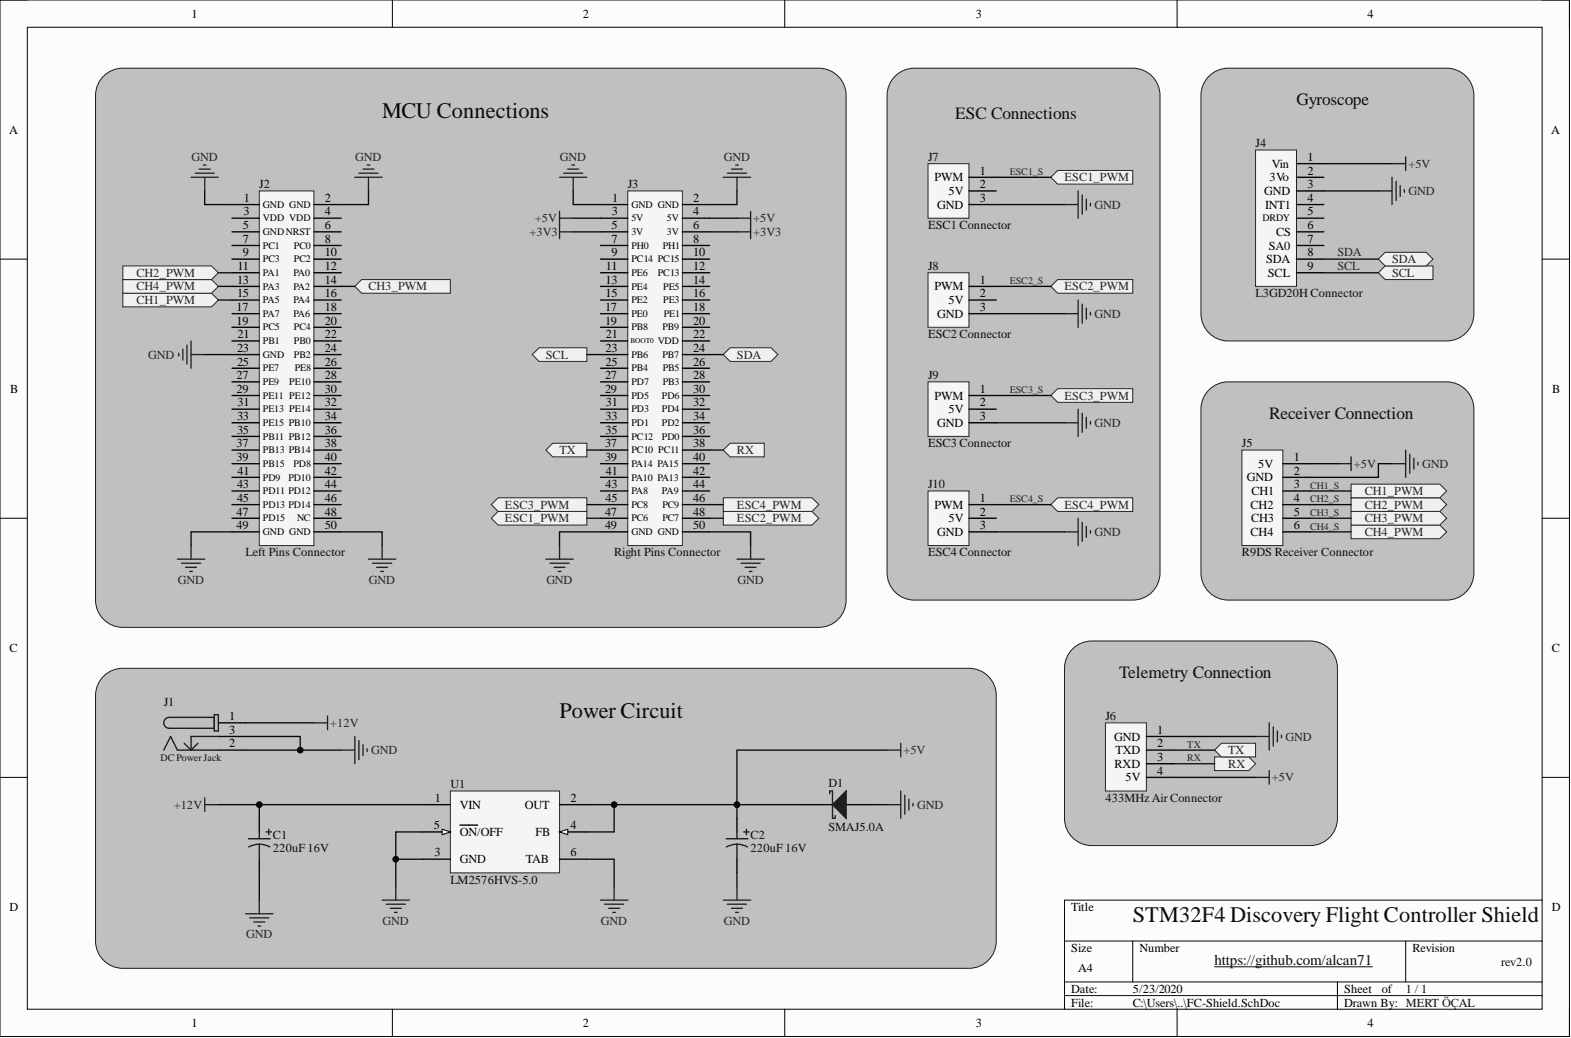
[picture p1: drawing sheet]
<svg xmlns="http://www.w3.org/2000/svg" width="292mm" height="193mm" viewBox="0 0 292 193" stroke-linecap="round" stroke-linejoin="round" font-family="sans-serif">
<path d="M0 0h291.8v192.7h-291.8z" fill-rule="evenodd" fill="#fcfcfc"/>
<path d="M0 0h291.8v192.7h-291.8z" fill="none" stroke="#000" stroke-width=".19"/>
<path d="M5.1 5.1h281.6v182.5h-281.6z" fill-rule="evenodd" fill="#fcfcfc"/>
<g fill="none" stroke="#000" stroke-width=".19">
<path d="M0 0h5.1M73 0v5.1M145.9 0v5.1M218.9 0v5.1M286.7 0h5.1v5.1M5.1 5.1h281.6v182.5h-281.6zM0 48.2h5.1M286.7 48.2h5.1M0 96.3h5.1M286.7 96.3h5.1M0 144.5h5.1M286.7 144.5h5.1"/>
<path d="M197.9 174.9h88.8M210.6 174.9v7.7M261.4 174.9v7.7M286.7 167.3h-88.8v20.3M73 187.6v5.1M145.9 187.6v5.1M197.9 182.6h88.8M197.9 185.1h88.8M218.9 187.6v5.1M248.7 182.6v5M291.8 187.6v5.1"/>
</g>
<path d="M19 14.5a5.1 5.1 0 0 1 3.8-1.8h129.4a5.1 5.1 0 0 1 5.1 5v93.9a5.1 5.1 0 0 1-5.1 5h-129.4a5.1 5.1 0 0 1-5-5v-93.9a5 5 0 0 1 1.2-3.2z" fill="#c0c0c0"/>
<path d="M19 14.5a5.1 5.1 0 0 1 3.8-1.8h129.4a5.1 5.1 0 0 1 5.1 5v93.9a5.1 5.1 0 0 1-5.1 5h-129.4a5.1 5.1 0 0 1-5-5v-93.9a5 5 0 0 1 1.2-3.2z" fill="none" stroke="#1c1c1c" stroke-width=".19"/>
<path d="M166.1 14.5a5.1 5.1 0 0 1 3.9-1.8h40.6a5.1 5.1 0 0 1 5.1 5v88.8a5.1 5.1 0 0 1-5.1 5.1h-40.6a5.1 5.1 0 0 1-5.1-5.1v-88.8a5 5 0 0 1 1.2-3.2z" fill="#c0c0c0"/>
<path d="M166.1 14.5a5.1 5.1 0 0 1 3.9-1.8h40.6a5.1 5.1 0 0 1 5.1 5v88.8a5.1 5.1 0 0 1-5.1 5.1h-40.6a5.1 5.1 0 0 1-5.1-5.1v-88.8a5 5 0 0 1 1.2-3.2z" fill="none" stroke="#1c1c1c" stroke-width=".19"/>
<path d="M48.2 35.5h10.2v65.9h-10.2z" fill-rule="evenodd" fill="#f5f5f5"/>
<path d="M48.2 35.5h10.2v65.9h-10.2z" fill="none" stroke="#262626" stroke-width=".19"/>
<g fill="none" stroke="#000" stroke-width=".25">
<path d="M43.1 38h5.1M58.4 38h5M43.1 40.6h5.1M43.1 43.1h5.1M43.1 45.6h5.1M43.1 48.2h5.1M43.1 50.7h5.1M43.1 53.2h5.1M43.1 55.8h5.1M43.1 58.3h5.1M58.4 40.6h5M58.4 43.1h5"/>
<path d="M58.4 45.6h5M58.4 48.2h5M58.4 50.7h5M58.4 53.2h5M58.4 55.8h5M58.4 58.3h5M43.1 60.8h5.1M43.1 63.4h5.1M43.1 65.9h5.1M43.1 68.5h5.1M43.1 71h5.1M43.1 73.5h5.1"/>
<path d="M43.1 76.1h5.1M43.1 78.6h5.1M58.4 60.8h5M58.4 63.4h5M58.4 65.9h5M58.4 68.5h5M58.4 71h5M58.4 73.5h5M58.4 76.1h5M58.4 78.6h5M43.1 81.1h5.1M43.1 83.7h5.1"/>
<path d="M43.1 86.2h5.1M43.1 88.7h5.1M43.1 91.3h5.1M43.1 93.8h5.1M43.1 96.3h5.1M43.1 98.9h5.1M58.4 81.1h5M58.4 83.7h5M58.4 86.2h5M58.4 88.7h5M58.4 91.3h5M58.4 93.8h5"/>
<path d="M58.4 96.3h5M58.4 98.9h5"/>
</g>
<path d="M172.5 30.4h7.7v10.2h-7.7z" fill-rule="evenodd" fill="#f5f5f5"/>
<path d="M172.5 30.4h7.7v10.2h-7.7z" fill="none" stroke="#262626" stroke-width=".19"/>
<path d="M180.2 33h5M180.2 35.5h5M180.2 38h5" fill="none" stroke="#000" stroke-width=".25"/>
<path d="M116.7 35.5h10.2v65.9h-10.2z" fill-rule="evenodd" fill="#f5f5f5"/>
<path d="M116.7 35.5h10.2v65.9h-10.2z" fill="none" stroke="#262626" stroke-width=".19"/>
<g fill="none" stroke="#000" stroke-width=".25">
<path d="M111.6 38h5.1M126.9 38h5M111.6 40.6h5.1M111.6 43.1h5.1M111.6 45.6h5.1M111.6 48.2h5.1M111.6 50.7h5.1M111.6 53.2h5.1M111.6 55.8h5.1M111.6 58.3h5.1M126.9 40.6h5M126.9 43.1h5"/>
<path d="M126.9 45.6h5M126.9 48.2h5M126.9 50.7h5M126.9 53.2h5M126.9 55.8h5M126.9 58.3h5M111.6 60.8h5.1M111.6 63.4h5.1M111.6 65.9h5.1M111.6 68.5h5.1M111.6 71h5.1M111.6 73.5h5.1"/>
<path d="M111.6 76.1h5.1M111.6 78.6h5.1M126.9 60.8h5M126.9 63.4h5M126.9 65.9h5M126.9 68.5h5M126.9 71h5M126.9 73.5h5M126.9 76.1h5M126.9 78.6h5M111.6 81.1h5.1M111.6 83.7h5.1"/>
<path d="M111.6 86.2h5.1M111.6 88.7h5.1M111.6 91.3h5.1M111.6 93.8h5.1M111.6 96.3h5.1M111.6 98.9h5.1M126.9 81.1h5M126.9 83.7h5M126.9 86.2h5M126.9 88.7h5M126.9 91.3h5M126.9 93.8h5"/>
<path d="M126.9 96.3h5M126.9 98.9h5"/>
</g>
<path d="M19 126a5.1 5.1 0 0 1 3.8-1.8h157.4a5.1 5.1 0 0 1 5 5.1v45.6a5.1 5.1 0 0 1-5 5.1h-157.4a5.1 5.1 0 0 1-5-5.1v-45.6a5 5 0 0 1 1.2-3.3z" fill="#c0c0c0"/>
<path d="M19 126a5.1 5.1 0 0 1 3.8-1.8h157.4a5.1 5.1 0 0 1 5 5.1v45.6a5.1 5.1 0 0 1-5 5.1h-157.4a5.1 5.1 0 0 1-5-5.1v-45.6a5 5 0 0 1 1.2-3.3z" fill="none" stroke="#1c1c1c" stroke-width=".19"/>
<path d="M224.5 14.5a5.1 5.1 0 0 1 3.9-1.8h40.6a5.1 5.1 0 0 1 5 5v40.6a5.1 5.1 0 0 1-5 5.1h-40.6a5.1 5.1 0 0 1-5.1-5.1v-40.6a5 5 0 0 1 1.2-3.2z" fill="#c0c0c0"/>
<path d="M224.5 14.5a5.1 5.1 0 0 1 3.9-1.8h40.6a5.1 5.1 0 0 1 5 5v40.6a5.1 5.1 0 0 1-5 5.1h-40.6a5.1 5.1 0 0 1-5.1-5.1v-40.6a5 5 0 0 1 1.2-3.2z" fill="none" stroke="#1c1c1c" stroke-width=".19"/>
<path d="M233.4 27.9h7.7v25.3h-7.7z" fill-rule="evenodd" fill="#f5f5f5"/>
<path d="M233.4 27.9h7.7v25.3h-7.7z" fill="none" stroke="#262626" stroke-width=".19"/>
<path d="M241.1 30.4h5M241.1 33h5M241.1 35.5h5M241.1 38h5M241.1 40.6h5M241.1 43.1h5M241.1 45.6h5M241.1 48.2h5M241.1 50.7h5" fill="none" stroke="#000" stroke-width=".25"/>
<path d="M256.3 50.7l1.3-1.3h8.8v2.6h-8.8z" fill-rule="evenodd" fill="#f0f0f0"/>
<path d="M256.3 50.7l1.3-1.3h8.8v2.6h-8.8z" fill="none" stroke="#262626" stroke-width=".19"/>
<path d="M195.4 33l1.3-1.3h13.9v2.5h-13.9z" fill-rule="evenodd" fill="#f0f0f0"/>
<path d="M195.4 33l1.3-1.3h13.9v2.5h-13.9z" fill="none" stroke="#262626" stroke-width=".19"/>
<path d="M195.4 53.2l1.3-1.2h13.9v2.5h-13.9z" fill-rule="evenodd" fill="#f0f0f0"/>
<path d="M195.4 53.2l1.3-1.2h13.9v2.5h-13.9z" fill="none" stroke="#262626" stroke-width=".19"/>
<path d="M195.4 73.5l1.3-1.2h13.9v2.5h-13.9z" fill-rule="evenodd" fill="#f0f0f0"/>
<path d="M195.4 73.5l1.3-1.2h13.9v2.5h-13.9z" fill="none" stroke="#262626" stroke-width=".19"/>
<path d="M195.4 93.8l1.3-1.3h13.9v2.6h-13.9z" fill-rule="evenodd" fill="#f0f0f0"/>
<path d="M195.4 93.8l1.3-1.3h13.9v2.6h-13.9z" fill="none" stroke="#262626" stroke-width=".19"/>
<path d="M91.3 96.3l1.3-1.2h16.5v2.5h-16.5z" fill-rule="evenodd" fill="#f0f0f0"/>
<path d="M91.3 96.3l1.3-1.2h16.5v2.5h-16.5z" fill="none" stroke="#262626" stroke-width=".19"/>
<path d="M134.5 95.1h16.5l1.2 1.2-1.2 1.3h-16.5z" fill-rule="evenodd" fill="#f0f0f0"/>
<path d="M134.5 95.1h16.5l1.2 1.2-1.2 1.3h-16.5z" fill="none" stroke="#262626" stroke-width=".19"/>
<path d="M224.5 72.8a5.1 5.1 0 0 1 3.9-1.8h40.6a5.1 5.1 0 0 1 5 5.1v30.4a5.1 5.1 0 0 1-5 5.1h-40.6a5.1 5.1 0 0 1-5.1-5.1v-30.4a5 5 0 0 1 1.2-3.3z" fill="#c0c0c0"/>
<path d="M224.5 72.8a5.1 5.1 0 0 1 3.9-1.8h40.6a5.1 5.1 0 0 1 5 5.1v30.4a5.1 5.1 0 0 1-5 5.1h-40.6a5.1 5.1 0 0 1-5.1-5.1v-30.4a5 5 0 0 1 1.2-3.3z" fill="none" stroke="#1c1c1c" stroke-width=".19"/>
<path d="M230.9 83.7h7.6v17.7h-7.6z" fill-rule="evenodd" fill="#f5f5f5"/>
<path d="M230.9 83.7h7.6v17.7h-7.6z" fill="none" stroke="#262626" stroke-width=".19"/>
<path d="M238.5 86.2h5.1M238.5 88.7h5.1M238.5 91.3h5.1M238.5 93.8h5.1M238.5 96.3h5.1M238.5 98.9h5.1" fill="none" stroke="#000" stroke-width=".25"/>
<path d="M251.2 97.6h16.5l1.3 1.3-1.3 1.2h-16.5z" fill-rule="evenodd" fill="#f0f0f0"/>
<path d="M251.2 97.6h16.5l1.3 1.3-1.3 1.2h-16.5z" fill="none" stroke="#262626" stroke-width=".19"/>
<path d="M22.8 54.5h16.5l1.3 1.3-1.3 1.2h-16.5z" fill-rule="evenodd" fill="#f0f0f0"/>
<path d="M22.8 54.5h16.5l1.3 1.3-1.3 1.2h-16.5z" fill="none" stroke="#262626" stroke-width=".19"/>
<path d="M66 53.2l1.2-1.2h16.5v2.5h-16.5z" fill-rule="evenodd" fill="#f0f0f0"/>
<path d="M66 53.2l1.2-1.2h16.5v2.5h-16.5z" fill="none" stroke="#262626" stroke-width=".19"/>
<path d="M99 65.9l1.2-1.2h8.9v2.5h-8.9z" fill-rule="evenodd" fill="#f0f0f0"/>
<path d="M99 65.9l1.2-1.2h8.9v2.5h-8.9z" fill="none" stroke="#262626" stroke-width=".19"/>
<path d="M134.5 65.9l1.3-1.2h7.6l1.2 1.2-1.2 1.3h-7.6z" fill-rule="evenodd" fill="#f0f0f0"/>
<path d="M134.5 65.9l1.3-1.2h7.6l1.2 1.2-1.2 1.3h-7.6z" fill="none" stroke="#262626" stroke-width=".19"/>
<path d="M199.1 121a5.1 5.1 0 0 1 3.9-1.8h40.6a5.1 5.1 0 0 1 5.1 5v27.9a5.1 5.1 0 0 1-5.1 5.1h-40.6a5.1 5.1 0 0 1-5.1-5.1v-27.9a5 5 0 0 1 1.2-3.2z" fill="#c0c0c0"/>
<path d="M199.1 121a5.1 5.1 0 0 1 3.9-1.8h40.6a5.1 5.1 0 0 1 5.1 5v27.9a5.1 5.1 0 0 1-5.1 5.1h-40.6a5.1 5.1 0 0 1-5.1-5.1v-27.9a5 5 0 0 1 1.2-3.2z" fill="none" stroke="#1c1c1c" stroke-width=".19"/>
<path d="M205.5 134.4h7.6v12.7h-7.6z" fill-rule="evenodd" fill="#f5f5f5"/>
<path d="M205.5 134.4h7.6v12.7h-7.6z" fill="none" stroke="#262626" stroke-width=".19"/>
<path d="M213.1 136.9h5.1M213.1 139.4h5.1M213.1 142h5.1M213.1 144.5h5.1" fill="none" stroke="#000" stroke-width=".25"/>
<path d="M225.8 140.7h6.4l1.2 1.3-1.2 1.3h-6.4z" fill-rule="evenodd" fill="#f0f0f0"/>
<path d="M225.8 140.7h6.4l1.2 1.3-1.2 1.3h-6.4z" fill="none" stroke="#262626" stroke-width=".19"/>
<path d="M101.5 83.7l1.3-1.3h6.3v2.5h-6.3z" fill-rule="evenodd" fill="#f0f0f0"/>
<path d="M101.5 83.7l1.3-1.3h6.3v2.5h-6.3z" fill="none" stroke="#262626" stroke-width=".19"/>
<path d="M134.5 83.7l1.3-1.3h6.3v2.5h-6.3z" fill-rule="evenodd" fill="#f0f0f0"/>
<path d="M134.5 83.7l1.3-1.3h6.3v2.5h-6.3z" fill="none" stroke="#262626" stroke-width=".19"/>
<path d="M40.6 134.4h5.1M40.6 136.9h5.1M40.6 139.4h5.1" fill="none" stroke="#000" stroke-width=".25"/>
<path d="M30.4 139.4l1.3-2.5 1.3 2.5h7.6M34.3 138.2l1.2 1.2M36.8 138.2l-1.3 1.2M39.8 133.4h-8.3a1.01 1.01 0 0 0-1.1 1 1.01 1.01 0 0 0 1.1 1h8.3M39.8 132.9h.8v3h-.8zM40.6 136.9h-5.1v2.5" fill="none" stroke="#1c1c1c" stroke-width=".25"/>
<path d="M83.7 147.1h20.3v15.2h-20.3z" fill-rule="evenodd" fill="#f5f5f5"/>
<path d="M83.7 147.1h20.3v15.2h-20.3z" fill="none" stroke="#262626" stroke-width=".19"/>
<path d="M104 154.7h5.1" fill="none" stroke="#000" stroke-width=".25"/>
<path d="M104 154.7l1.6-.5v1z" fill="#fbfbfb"/>
<path d="M104 154.7l1.6-.5v1z" fill="none" stroke="#000" stroke-width=".19"/>
<path d="M78.7 149.6h5M78.7 154.7h5" fill="none" stroke="#000" stroke-width=".25"/>
<path d="M82.2 154.2l1.5 .5-1.5 .5z" fill="#fbfbfb"/>
<path d="M82.2 154.2l1.5 .5-1.5 .5z" fill="none" stroke="#000" stroke-width=".19"/>
<path d="M78.7 159.7h5M85.5 153.4h3.3M104 159.7h5.1M104 149.6h5.1M149.7 149.6h5.1M157.3 149.6h5.1" fill="none" stroke="#000" stroke-width=".25"/>
<path d="M63.4 139.4h2.6M66 136.9v5.1M66.7 137.7v3.5M67.5 138.4v2.1M68.3 139.2v.5" fill="none" stroke="#262626" stroke-width=".25"/>
<path d="M154.8 149.6l2.5-2.5v5z" fill="#1c1c1c"/>
<g fill="none" stroke="#1c1c1c" stroke-width=".25">
<path d="M46.2 155.9h4M48.2 156.9l.8 .1 1.2 .5M48.2 156.9l-.8 .1-1.2 .5M48.2 154.7v1.2M48.2 156.9v2.8M49.5 154.7h1M50 154.2v1M135 155.9h4.1M137 156.9l.8 .1 1.2 .5M137 156.9l-.8 .1-1.1 .5M137 154.7v1.2M137 156.9v2.8"/>
<path d="M138.3 154.7h1M138.8 154.2v1M154.3 147.6v-.5h.5v5h.5v-.5M154.8 149.6l2.5-2.5v5z"/>
</g>
<path d="M48.2 152.1v2.6M48.2 159.7v2.6M137 152.1v2.6M137 159.7v2.6" fill="none" stroke="#000" stroke-width=".25"/>
<path d="M172.5 50.7h7.7v10.1h-7.7z" fill-rule="evenodd" fill="#f5f5f5"/>
<path d="M172.5 50.7h7.7v10.1h-7.7z" fill="none" stroke="#262626" stroke-width=".19"/>
<path d="M180.2 53.2h5M180.2 55.8h5M180.2 58.3h5" fill="none" stroke="#000" stroke-width=".25"/>
<path d="M172.5 71h7.7v10.1h-7.7z" fill-rule="evenodd" fill="#f5f5f5"/>
<path d="M172.5 71h7.7v10.1h-7.7z" fill="none" stroke="#262626" stroke-width=".19"/>
<path d="M180.2 73.5h5M180.2 76.1h5M180.2 78.6h5" fill="none" stroke="#000" stroke-width=".25"/>
<path d="M172.5 91.3h7.7v10.1h-7.7z" fill-rule="evenodd" fill="#f5f5f5"/>
<path d="M172.5 91.3h7.7v10.1h-7.7z" fill="none" stroke="#262626" stroke-width=".19"/>
<path d="M180.2 93.8h5M180.2 96.3h5M180.2 98.9h5" fill="none" stroke="#000" stroke-width=".25"/>
<g fill="none" stroke="#262626" stroke-width=".25">
<path d="M35.5 33h5.1M36.3 32.2h3.5M37 31.4h2.1M37.8 30.7h.5M38.1 33v2.5M66 33h5M66.7 32.2h3.6M67.5 31.4h2M68.3 30.7h.5M68.5 33v2.5M104 33h5.1M104 39.3v5.1"/>
<path d="M104.8 32.2h3.6M105.6 31.4h2M106.3 30.7h.5M106.6 33v2.5M134.5 33h5.1M135.2 32.2h3.6M136 31.4h2M136.8 30.7h.5M137 33v2.5M139.6 39.3v5.1M197.9 38h2.6M200.5 35.5v5.1"/>
<path d="M201.2 36.3v3.5M202 37v2M202.7 37.8v.5M256.3 35.5h2.5M258.8 33v5M258.8 30.4h2.6M259.6 33.7v3.6M260.3 34.5v2M261.1 35.2v.5M261.4 29.2v2.5M104 40.6h2.6M104 43.1h2.6"/>
<path d="M137 40.6h2.6M137 43.1h2.6M197.9 58.3h2.6M200.5 55.8v5M201.2 56.5v3.6M202 57.3v2M202.7 58.1v.5M33.2 65.7v.5M34 64.9v2M34.8 64.1v3.6M35.5 63.4v5.1M35.5 65.9h2.6"/>
<path d="M197.9 78.6h2.6M200.5 76.1v5M201.2 76.8v3.6M202 77.6v2M202.7 78.3v.6M197.9 98.9h2.6M200.5 96.3v5.1M201.2 97.1v3.6M202 97.9v2M202.7 98.6v.5M248.7 86.2h2.5M251.2 84.9v2.6"/>
<path d="M258.8 86.2h2.6M261.4 83.7v5M262.1 84.4v3.6M262.9 85.2v2M263.6 86v.5M33 104h5.1M33.7 104.7h3.6M34.5 105.5h2M35.3 106.2h.5M35.5 101.4v2.6M68.5 104h5.1M69.3 104.7h3.5"/>
<path d="M70 105.5h2.1M70.8 106.2h.5M71 101.4v2.6M101.5 104h5.1M102.3 104.7h3.5M103 105.5h2.1M103.8 106.2h.5M104 101.4v2.6M137 104h5.1M137.8 104.7h3.5M138.5 105.5h2.1M139.3 106.2h.5"/>
<path d="M139.6 101.4v2.6M58.4 134.4h2.5M60.9 133.1v2.5M164.9 139.4h2.6M167.5 138.2v2.5M233.4 136.9h2.6M236 134.4v5M236.7 135.1v3.6M237.5 135.9v2M238.3 136.7v.5M38.1 149.6h2.5M38.1 148.3v2.6"/>
<path d="M164.9 149.6h2.6M167.5 147.1v5M168.2 147.8v3.6M169 148.6v2M169.8 149.3v.5M233.4 144.5h2.6M236 143.3v2.5M45.7 169.9h5M46.4 170.6h3.6M47.2 171.4h2M48 172.2h.5M48.2 167.3v2.6"/>
<path d="M71 167.3h5.1M71.8 168.1h3.6M72.6 168.9h2M73.3 169.6h.5M73.6 164.8v2.5M111.6 167.3h5.1M112.4 168.1h3.6M113.2 168.9h2M113.9 169.6h.5M114.2 164.8v2.5M134.5 167.3h5.1M135.2 168.1h3.6"/>
<path d="M136 168.9h2M136.8 169.6h.5M137 164.8v2.5"/>
</g>
<path d="M225.8 179.7h29.4" fill="none" stroke="#0e0e0e" stroke-width=".19"/>
<path d="M251.2 95.1h16.5l1.3 1.2-1.3 1.3h-16.5z" fill-rule="evenodd" fill="#f0f0f0"/>
<path d="M251.2 95.1h16.5l1.3 1.2-1.3 1.3h-16.5z" fill="none" stroke="#262626" stroke-width=".19"/>
<path d="M251.2 92.5h16.5l1.3 1.3-1.3 1.3h-16.5z" fill-rule="evenodd" fill="#f0f0f0"/>
<path d="M251.2 92.5h16.5l1.3 1.3-1.3 1.3h-16.5z" fill="none" stroke="#262626" stroke-width=".19"/>
<path d="M251.2 90h16.5l1.3 1.3-1.3 1.2h-16.5z" fill-rule="evenodd" fill="#f0f0f0"/>
<path d="M251.2 90h16.5l1.3 1.3-1.3 1.2h-16.5z" fill="none" stroke="#262626" stroke-width=".19"/>
<path d="M134.5 92.5h16.5l1.2 1.3-1.2 1.3h-16.5z" fill-rule="evenodd" fill="#f0f0f0"/>
<path d="M134.5 92.5h16.5l1.2 1.3-1.2 1.3h-16.5z" fill="none" stroke="#262626" stroke-width=".19"/>
<path d="M91.3 93.8l1.3-1.3h16.5v2.6h-16.5z" fill-rule="evenodd" fill="#f0f0f0"/>
<path d="M91.3 93.8l1.3-1.3h16.5v2.6h-16.5z" fill="none" stroke="#262626" stroke-width=".19"/>
<path d="M22.8 52h16.5l1.3 1.2-1.3 1.3h-16.5z" fill-rule="evenodd" fill="#f0f0f0"/>
<path d="M22.8 52h16.5l1.3 1.2-1.3 1.3h-16.5z" fill="none" stroke="#262626" stroke-width=".19"/>
<path d="M22.8 49.4h16.5l1.3 1.3-1.3 1.3h-16.5z" fill-rule="evenodd" fill="#f0f0f0"/>
<path d="M22.8 49.4h16.5l1.3 1.3-1.3 1.3h-16.5z" fill="none" stroke="#262626" stroke-width=".19"/>
<path d="M225.8 139.4l1.3-1.2h6.3v2.5h-6.3z" fill-rule="evenodd" fill="#f0f0f0"/>
<path d="M225.8 139.4l1.3-1.2h6.3v2.5h-6.3z" fill="none" stroke="#262626" stroke-width=".19"/>
<path d="M256.3 48.2l1.3-1.3h7.6l1.2 1.3-1.2 1.2h-7.6z" fill-rule="evenodd" fill="#f0f0f0"/>
<path d="M256.3 48.2l1.3-1.3h7.6l1.2 1.3-1.2 1.2h-7.6z" fill="none" stroke="#262626" stroke-width=".19"/>
<path d="M73.6 159.7v5.1" fill="none" stroke="#0e0e0e" stroke-width=".25"/>
<circle cx="73.6" cy="159.7" r=".51" fill="#0e0e0e"/>
<circle cx="73.6" cy="159.7" r=".51" fill="none" stroke="#0e0e0e" stroke-width=".19"/>
<path d="M38.1 35.5v2.5h5M38.1 65.9h5M43.1 98.9h-7.6v2.5M40.6 149.6h38.1" fill="none" stroke="#0e0e0e" stroke-width=".25"/>
<circle cx="48.2" cy="149.6" r=".51" fill="#0e0e0e"/>
<circle cx="48.2" cy="149.6" r=".51" fill="none" stroke="#0e0e0e" stroke-width=".19"/>
<path d="M40.6 55.8h2.5M40.6 53.2h2.5M40.6 50.7h2.5M45.7 136.9h10.1v2.5h-10.1" fill="none" stroke="#0e0e0e" stroke-width=".25"/>
<circle cx="55.8" cy="139.4" r=".51" fill="#0e0e0e"/>
<circle cx="55.8" cy="139.4" r=".51" fill="none" stroke="#0e0e0e" stroke-width=".19"/>
<path d="M45.7 134.4h12.7M55.8 139.4h7.6" fill="none" stroke="#0e0e0e" stroke-width=".25"/>
<circle cx="55.8" cy="139.4" r=".51" fill="#0e0e0e"/>
<circle cx="55.8" cy="139.4" r=".51" fill="none" stroke="#0e0e0e" stroke-width=".19"/>
<path d="M68.5 35.5v2.5h-5.1M63.4 53.2h2.6M63.4 98.9h7.6v2.5M78.7 154.7h-5.1v5h5.1" fill="none" stroke="#0e0e0e" stroke-width=".25"/>
<circle cx="73.6" cy="159.7" r=".51" fill="#0e0e0e"/>
<circle cx="73.6" cy="159.7" r=".51" fill="none" stroke="#0e0e0e" stroke-width=".19"/>
<path d="M106.6 35.5v2.5h5M106.6 43.1h5M106.6 40.6h5M111.6 98.9h-7.6v2.5M109.1 159.7h5.1v5.1M114.2 149.6v5.1h-5.1" fill="none" stroke="#0e0e0e" stroke-width=".25"/>
<circle cx="114.2" cy="149.6" r=".51" fill="#0e0e0e"/>
<circle cx="114.2" cy="149.6" r=".51" fill="none" stroke="#0e0e0e" stroke-width=".19"/>
<path d="M109.1 149.6h40.6" fill="none" stroke="#0e0e0e" stroke-width=".25"/>
<circle cx="114.2" cy="149.6" r=".51" fill="#0e0e0e"/>
<circle cx="114.2" cy="149.6" r=".51" fill="none" stroke="#0e0e0e" stroke-width=".19"/>
<circle cx="137" cy="149.6" r=".51" fill="#0e0e0e"/>
<circle cx="137" cy="149.6" r=".51" fill="none" stroke="#0e0e0e" stroke-width=".19"/>
<g fill="none" stroke="#0e0e0e" stroke-width=".25">
<path d="M137 35.5v2.5h-5.1M185.2 38h12.7M185.2 33h10.2M246.1 35.5h10.2M246.1 30.4h12.7M131.9 43.1h5.1M131.9 40.6h5.1M185.2 58.3h12.7M185.2 53.2h10.2M246.1 50.7h10.2M246.1 48.2h10.2M109.1 65.9h2.5"/>
<path d="M131.9 65.9h2.6M185.2 78.6h12.7M185.2 73.5h10.2M109.1 96.3h2.5M109.1 93.8h2.5M109.1 83.7h2.5M131.9 98.9h7.7v2.5M131.9 96.3h2.6M131.9 93.8h2.6M131.9 83.7h2.6M185.2 93.8h10.2M185.2 98.9h12.7"/>
<path d="M243.6 96.3h7.6M243.6 93.8h7.6M243.6 98.9h7.6M243.6 91.3h7.6M243.6 86.2h5.1M258.8 86.2h-2.5v2.5h-12.7M218.2 139.4h7.6M218.2 136.9h15.2M48.2 149.6v2.5M162.4 149.6h2.5M218.2 144.5h15.2M218.2 142h7.6"/>
<path d="M48.2 162.3v5"/>
</g>
<circle cx="48.2" cy="149.6" r=".51" fill="#0e0e0e"/>
<circle cx="48.2" cy="149.6" r=".51" fill="none" stroke="#0e0e0e" stroke-width=".19"/>
<path d="M137 149.6v2.5M137 162.3v2.5" fill="none" stroke="#0e0e0e" stroke-width=".25"/>
<circle cx="137" cy="149.6" r=".51" fill="#0e0e0e"/>
<circle cx="137" cy="149.6" r=".51" fill="none" stroke="#0e0e0e" stroke-width=".19"/>
<path d="M164.9 139.4h-27.9v10.2" fill="none" stroke="#0e0e0e" stroke-width=".25"/>
<circle cx="137" cy="149.6" r=".51" fill="#0e0e0e"/>
<circle cx="137" cy="149.6" r=".51" fill="none" stroke="#0e0e0e" stroke-width=".19"/>
<g font-size="4.1" fill="#0e0e0e">
<text x="71" y="21.9">MCU Connections</text>
<text x="104" y="133.4">Power Circuit</text>
<text x="210.6" y="171.5">STM32F4 Discovery Flight Controller Shield</text>
</g>
<g font-size="3.2" fill="#0e0e0e">
<text x="177.6" y="22.1">ESC Connections</text>
<text x="241.1" y="19.6">Gyroscope</text>
<text x="236" y="77.9">Receiver Connection</text>
<text x="208.1" y="126.1">Telemetry Connection</text>
</g>
<text font-size="2.8" fill="#0e0e0e" x="225.8" y="179.4">https://github.com/alcan71</text>
<g font-size="2.3">
<text x="35.6" y="3.3">1</text>
<text x="108.4" y="3.3">2</text>
<text x="181.4" y="3.3">3</text>
<text x="254.3" y="3.3">4</text>
<text x="1.7" y="24.8">A</text>
<text x="243.1" y="29.9">1</text>
<text x="288.4" y="24.8">A</text>
<text x="173.7" y="33.7">PWM</text>
<text x="182.2" y="32.5">1</text>
<text x="182.2" y="35">2</text>
<text x="236.1" y="33.7">3Vo</text>
<text x="236.5" y="31.2">Vin</text>
<text x="243.1" y="32.5">2</text>
<text x="243.1" y="35">3</text>
<text x="45.3" y="40.1">3</text>
<text x="45.3" y="37.5">1</text>
<text x="60.4" y="37.5">2</text>
<text x="60.4" y="40.1">4</text>
<text x="113.8" y="40.1">3</text>
<text x="113.8" y="37.5">1</text>
<text x="128.9" y="37.5">2</text>
<text x="128.9" y="40.1">4</text>
<text x="174.2" y="38.8">GND</text>
<text x="176.4" y="36.3">5V</text>
<text x="182.2" y="37.5">3</text>
<text x="235.1" y="36.3">GND</text>
<text x="235.2" y="38.8">INT1</text>
<text x="243.1" y="37.5">4</text>
<text x="243.1" y="40.1">5</text>
<text x="45.2" y="42.6">5</text>
<text x="45.2" y="45.1">7</text>
<text x="45.2" y="47.7">9</text>
<text x="60.4" y="42.6">6</text>
<text x="60.4" y="45.1">8</text>
<text x="60.4" y="47.7">10</text>
<text x="113.7" y="42.6">5</text>
<text x="113.7" y="45.1">7</text>
<text x="113.7" y="47.7">9</text>
<text x="128.9" y="42.6">6</text>
<text x="128.9" y="45.1">8</text>
<text x="128.9" y="47.7">10</text>
<text x="235.9" y="46.4">SA0</text>
<text x="237.3" y="43.9">CS</text>
<text x="243.1" y="42.6">6</text>
<text x="243.1" y="45.1">7</text>
<text x="243.1" y="47.7">8</text>
<text x="44.1" y="52.7">13</text>
<text x="44.2" y="50.2">11</text>
<text x="60.4" y="50.2">12</text>
<text x="60.4" y="52.7">14</text>
<text x="112.6" y="52.7">13</text>
<text x="112.7" y="50.2">11</text>
<text x="128.9" y="50.2">12</text>
<text x="128.9" y="52.7">14</text>
<text x="182.2" y="52.7">1</text>
<text x="235.4" y="48.9">SDA</text>
<text x="235.7" y="51.5">SCL</text>
<text x="243.1" y="50.2">9</text>
<text x="44" y="57.8">17</text>
<text x="44.1" y="55.3">15</text>
<text x="60.4" y="55.3">16</text>
<text x="60.4" y="57.8">18</text>
<text x="112.5" y="57.8">17</text>
<text x="112.6" y="55.3">15</text>
<text x="128.9" y="55.3">16</text>
<text x="128.9" y="57.8">18</text>
<text x="173.7" y="54">PWM</text>
<text x="174.2" y="59.1">GND</text>
<text x="176.4" y="56.5">5V</text>
<text x="182.2" y="55.3">2</text>
<text x="182.2" y="57.8">3</text>
<text x="44" y="60.3">19</text>
<text x="44.1" y="65.4">23</text>
<text x="44.2" y="62.9">21</text>
<text x="60.4" y="60.3">20</text>
<text x="60.4" y="62.9">22</text>
<text x="60.4" y="65.4">24</text>
<text x="112.5" y="60.3">19</text>
<text x="112.6" y="65.4">23</text>
<text x="112.7" y="62.9">21</text>
<text x="128.9" y="60.3">20</text>
<text x="128.9" y="62.9">22</text>
<text x="128.9" y="65.4">24</text>
<text x="44" y="70.5">27</text>
<text x="44.1" y="67.9">25</text>
<text x="60.4" y="67.9">26</text>
<text x="60.4" y="70.5">28</text>
<text x="112.5" y="70.5">27</text>
<text x="112.6" y="67.9">25</text>
<text x="128.9" y="67.9">26</text>
<text x="128.9" y="70.5">28</text>
<text x="1.9" y="73">B</text>
<text x="44" y="73">29</text>
<text x="44.2" y="75.6">31</text>
<text x="60.4" y="73">30</text>
<text x="60.4" y="75.6">32</text>
<text x="112.5" y="73">29</text>
<text x="112.7" y="75.6">31</text>
<text x="128.9" y="73">30</text>
<text x="128.9" y="75.6">32</text>
<text x="173.7" y="74.3">PWM</text>
<text x="176.4" y="76.8">5V</text>
<text x="182.2" y="73">1</text>
<text x="182.2" y="75.6">2</text>
<text x="288.6" y="73">B</text>
<text x="44" y="83.2">37</text>
<text x="44.1" y="78.1">33</text>
<text x="44.1" y="80.6">35</text>
<text x="60.4" y="78.1">34</text>
<text x="60.4" y="80.6">36</text>
<text x="60.4" y="83.2">38</text>
<text x="112.5" y="83.2">37</text>
<text x="112.6" y="78.1">33</text>
<text x="112.6" y="80.6">35</text>
<text x="128.9" y="78.1">34</text>
<text x="128.9" y="80.6">36</text>
<text x="128.9" y="83.2">38</text>
<text x="174.2" y="79.4">GND</text>
<text x="182.2" y="78.1">3</text>
<text x="44" y="85.7">39</text>
<text x="44.2" y="88.2">41</text>
<text x="60.4" y="85.7">40</text>
<text x="60.4" y="88.2">42</text>
<text x="112.5" y="85.7">39</text>
<text x="112.7" y="88.2">41</text>
<text x="128.9" y="85.7">40</text>
<text x="128.9" y="88.2">42</text>
<text x="231.8" y="89.5">GND</text>
<text x="234" y="87">5V</text>
<text x="240.6" y="85.7">1</text>
<text x="240.6" y="88.2">2</text>
<text x="44" y="95.8">47</text>
<text x="44.1" y="90.8">43</text>
<text x="44.1" y="93.3">45</text>
<text x="60.4" y="90.8">44</text>
<text x="60.4" y="93.3">46</text>
<text x="60.4" y="95.8">48</text>
<text x="112.5" y="95.8">47</text>
<text x="112.6" y="90.8">43</text>
<text x="112.6" y="93.3">45</text>
<text x="128.9" y="90.8">44</text>
<text x="128.9" y="93.3">46</text>
<text x="128.9" y="95.8">48</text>
<text x="173.7" y="94.6">PWM</text>
<text x="182.2" y="93.3">1</text>
<text x="182.2" y="95.8">2</text>
<text x="232.5" y="94.6">CH2</text>
<text x="232.7" y="92">CH1</text>
<text x="240.6" y="90.8">3</text>
<text x="240.6" y="93.3">4</text>
<text x="240.6" y="95.8">5</text>
<text x="44" y="98.4">49</text>
<text x="60.4" y="98.4">50</text>
<text x="112.5" y="98.4">49</text>
<text x="128.9" y="98.4">50</text>
<text x="174.2" y="99.6">GND</text>
<text x="176.4" y="97.1">5V</text>
<text x="182.2" y="98.4">3</text>
<text x="232.5" y="99.6">CH4</text>
<text x="232.6" y="97.1">CH3</text>
<text x="240.6" y="98.4">6</text>
<text x="1.8" y="121.2">C</text>
<text x="288.5" y="121.2">C</text>
<text x="42.6" y="133.9">1</text>
<text x="42.6" y="136.4">3</text>
<text x="207.1" y="137.7">GND</text>
<text x="215.2" y="136.4">1</text>
<text x="42.6" y="138.9">2</text>
<text x="207.2" y="142.7">RXD</text>
<text x="207.4" y="140.2">TXD</text>
<text x="215.2" y="138.9">2</text>
<text x="215.2" y="141.5">3</text>
<text x="80.9" y="149.1">1</text>
<text x="106.1" y="149.1">2</text>
<text x="209.3" y="145.3">5V</text>
<text x="215.2" y="144">4</text>
<text x="80.7" y="154.2">5</text>
<text x="85.5" y="150.4">VIN</text>
<text x="85.5" y="155.4">ON/OFF</text>
<text x="97.6" y="150.4">OUT</text>
<text x="99.6" y="155.4">FB</text>
<text x="106.1" y="154.2">4</text>
<text x="80.8" y="159.2">3</text>
<text x="85.5" y="160.5">GND</text>
<text x="97.8" y="160.5">TAB</text>
<text x="106.1" y="159.2">6</text>
<text x="1.8" y="169.4">D</text>
<text x="199.2" y="169.4">Title</text>
<text x="288.5" y="169.4">D</text>
<text x="199.2" y="177">Size</text>
<text x="211.9" y="177">Number</text>
<text x="262.6" y="177">Revision</text>
<text x="199.2" y="184.6">Date:</text>
<text x="200.5" y="180.8">A4</text>
<text x="210.6" y="184.6">5/23/2020</text>
<text x="249.9" y="184.6">Sheet</text>
<text x="256.9" y="184.6">of</text>
<text x="35.6" y="190.9">1</text>
<text x="108.4" y="190.9">2</text>
<text x="181.4" y="190.9">3</text>
<text x="199.2" y="187.1">File:</text>
<text x="210.6" y="187.1">C:\Users\..\FC-Shield.SchDoc</text>
<text x="249.9" y="187.1">Drawn By: MERT ÖÇAL</text>
<text x="254.3" y="190.9">4</text>
</g>
<g font-size="2.3" fill="#262626">
<text x="35.6" y="29.9">GND</text>
<text x="66.1" y="29.9">GND</text>
<text x="104.1" y="29.9">GND</text>
<text x="134.6" y="29.9">GND</text>
<text x="197.9" y="33.7">ESC1_PWM</text>
<text x="261.9" y="31.2">+5V</text>
<text x="99.5" y="41.3">+5V</text>
<text x="140.1" y="41.3">+5V</text>
<text x="203.5" y="38.8">GND</text>
<text x="261.9" y="36.3">GND</text>
<text x="98.5" y="43.9">+3V3</text>
<text x="140.1" y="43.9">+3V3</text>
<text x="248.7" y="47.7">SDA</text>
<text x="25.4" y="51.5">CH2_PWM</text>
<text x="248.7" y="50.2">SCL</text>
<text x="258.8" y="51.5">SCL</text>
<text x="258.8" y="48.9">SDA</text>
<text x="25.4" y="56.5">CH1_PWM</text>
<text x="25.4" y="54">CH4_PWM</text>
<text x="68.5" y="54">CH3_PWM</text>
<text x="197.9" y="54">ESC2_PWM</text>
<text x="203.5" y="59.1">GND</text>
<text x="27.6" y="66.7">GND</text>
<text x="101.5" y="66.7">SCL</text>
<text x="137" y="66.7">SDA</text>
<text x="197.9" y="74.3">ESC3_PWM</text>
<text x="203.5" y="79.4">GND</text>
<text x="104" y="84.4">TX</text>
<text x="137" y="84.4">RX</text>
<text x="251.7" y="87">+5V</text>
<text x="264.4" y="87">GND</text>
<text x="93.9" y="94.6">ESC3_PWM</text>
<text x="137" y="94.6">ESC4_PWM</text>
<text x="197.9" y="94.6">ESC4_PWM</text>
<text x="253.7" y="94.6">CH2_PWM</text>
<text x="253.7" y="92">CH1_PWM</text>
<text x="93.9" y="97.1">ESC1_PWM</text>
<text x="137" y="97.1">ESC2_PWM</text>
<text x="203.5" y="99.6">GND</text>
<text x="253.7" y="99.6">CH4_PWM</text>
<text x="253.7" y="97.1">CH3_PWM</text>
<text x="33.1" y="108.5">GND</text>
<text x="68.6" y="108.5">GND</text>
<text x="101.6" y="108.5">GND</text>
<text x="137.1" y="108.5">GND</text>
<text x="61.4" y="135.1">+12V</text>
<text x="239" y="137.7">GND</text>
<text x="69" y="140.2">GND</text>
<text x="168" y="140.2">+5V</text>
<text x="228.4" y="142.7">RX</text>
<text x="228.4" y="140.2">TX</text>
<text x="236.5" y="145.3">+5V</text>
<text x="32.3" y="150.4">+12V</text>
<text x="170.5" y="150.4">GND</text>
<text x="71.1" y="171.9">GND</text>
<text x="111.7" y="171.9">GND</text>
<text x="134.6" y="171.9">GND</text>
<text x="45.8" y="174.4">GND</text>
</g>
<g font-size="2.3" fill="#0e0e0e">
<text x="172.5" y="29.9">J7</text>
<text x="233.4" y="27.4">J4</text>
<text x="48.2" y="35">J2</text>
<text x="116.7" y="35">J3</text>
<text x="172.5" y="42.6">ESC1 Connector</text>
<text x="172.5" y="50.2">J8</text>
<text x="233.4" y="55.3">L3GD20H Connector</text>
<text x="172.5" y="62.9">ESC2 Connector</text>
<text x="172.5" y="70.5">J9</text>
<text x="172.5" y="83.2">ESC3 Connector</text>
<text x="230.9" y="83.2">J5</text>
<text x="172.5" y="90.8">J10</text>
<text x="45.7" y="103.4">Left Pins Connector</text>
<text x="114.2" y="103.4">Right Pins Connector</text>
<text x="172.5" y="103.4">ESC4 Connector</text>
<text x="230.9" y="103.4">R9DS Receiver Connector</text>
<text x="30.4" y="131.3">J1</text>
<text x="205.5" y="133.9">J6</text>
<text x="83.7" y="146.5">U1</text>
<text x="154" y="146.3">D1</text>
<text x="205.5" y="149.1">433MHz Air Connector</text>
<text x="50.7" y="155.9">C1</text>
<text x="139.6" y="155.9">C2</text>
<text x="154" y="154.4">SMAJ5.0A</text>
<text x="50.7" y="158.5">220uF 16V</text>
<text x="139.6" y="158.5">220uF 16V</text>
<text x="83.7" y="164.3">LM2576HVS-5.0</text>
<text x="279.1" y="179.5">rev2.0</text>
<text x="261.4" y="184.6">1 / 1</text>
</g>
<g font-size="1.9" fill="#262626">
<text x="187.8" y="32.5">ESC1_S</text>
<text x="187.8" y="52.8">ESC2_S</text>
<text x="187.8" y="73.1">ESC3_S</text>
<text x="187.8" y="93.4">ESC4_S</text>
<text x="243.6" y="90.9">CH1_S</text>
<text x="243.6" y="93.4">CH2_S</text>
<text x="243.6" y="95.9">CH3_S</text>
<text x="243.6" y="98.5">CH4_S</text>
<text x="220.8" y="139">TX</text>
<text x="220.8" y="141.6">RX</text>
</g>
<g font-size="1.9">
<text x="48.9" y="38.6">GND GND</text>
<text x="48.9" y="41.2">VDD VDD</text>
<text x="117.4" y="38.6">GND GND</text>
<text x="117.4" y="41.2">5V</text>
<text x="124" y="41.2">5V</text>
<text x="234.7" y="41.2">DRDY</text>
<text x="48.9" y="43.7">GNDNRST</text>
<text x="48.9" y="46.2">PC1</text>
<text x="54.6" y="46.2">PC0</text>
<text x="117.4" y="43.7">3V</text>
<text x="117.4" y="46.2">PH0</text>
<text x="123.2" y="46.2">PH1</text>
<text x="124" y="43.7">3V</text>
<text x="48.9" y="48.8">PC3</text>
<text x="48.9" y="51.3">PA1</text>
<text x="48.9" y="53.8">PA3</text>
<text x="54.6" y="51.3">PA0</text>
<text x="54.6" y="53.8">PA2</text>
<text x="54.6" y="48.8">PC2</text>
<text x="117.4" y="48.8">PC14 PC15</text>
<text x="117.4" y="51.3">PE6</text>
<text x="117.4" y="53.8">PE4</text>
<text x="122.3" y="51.3">PC13</text>
<text x="123.3" y="53.8">PE5</text>
<text x="48.9" y="56.4">PA5</text>
<text x="48.9" y="58.9">PA7</text>
<text x="54.6" y="56.4">PA4</text>
<text x="54.6" y="58.9">PA6</text>
<text x="117.4" y="56.4">PE2</text>
<text x="117.4" y="58.9">PE0</text>
<text x="123.3" y="56.4">PE3</text>
<text x="123.4" y="58.9">PE1</text>
<text x="48.9" y="61.4">PC5</text>
<text x="48.9" y="64">PB1</text>
<text x="54.6" y="61.4">PC4</text>
<text x="54.6" y="64">PB0</text>
<text x="117.4" y="61.4">PB8</text>
<text x="122.3" y="64">VDD</text>
<text x="123.2" y="61.4">PB9</text>
<text x="48.9" y="66.5">GND</text>
<text x="48.9" y="69">PE7</text>
<text x="48.9" y="71.6">PE9</text>
<text x="53.8" y="71.6">PE10</text>
<text x="54.6" y="66.5">PB2</text>
<text x="54.8" y="69">PE8</text>
<text x="117.4" y="66.5">PB6</text>
<text x="117.4" y="69">PB4</text>
<text x="117.4" y="71.6">PD7</text>
<text x="123.2" y="66.5">PB7</text>
<text x="123.2" y="69">PB5</text>
<text x="123.2" y="71.6">PB3</text>
<text x="48.9" y="74.1">PE11 PE12</text>
<text x="48.9" y="76.7">PE13 PE14</text>
<text x="117.4" y="74.1">PD5</text>
<text x="117.4" y="76.7">PD3</text>
<text x="123.1" y="74.1">PD6</text>
<text x="123.1" y="76.7">PD4</text>
<text x="48.9" y="79.2">PE15 PB10</text>
<text x="48.9" y="81.7">PB11 PB12</text>
<text x="117.4" y="79.2">PD1</text>
<text x="117.4" y="81.7">PC12</text>
<text x="123.1" y="79.2">PD2</text>
<text x="123.1" y="81.7">PD0</text>
<text x="48.9" y="84.3">PB13 PB14</text>
<text x="48.9" y="86.8">PB15</text>
<text x="48.9" y="89.3">PD9</text>
<text x="53.6" y="89.3">PD10</text>
<text x="54.6" y="86.8">PD8</text>
<text x="117.4" y="84.3">PC10 PC11</text>
<text x="117.4" y="86.8">PA14 PA15</text>
<text x="117.4" y="89.3">PA10 PA13</text>
<text x="48.9" y="91.9">PD11 PD12</text>
<text x="48.9" y="94.4">PD13 PD14</text>
<text x="117.4" y="91.9">PA8</text>
<text x="117.4" y="94.4">PC8</text>
<text x="123.1" y="91.9">PA9</text>
<text x="123.2" y="94.4">PC9</text>
<text x="48.9" y="96.9">PD15</text>
<text x="48.9" y="99.5">GND GND</text>
<text x="55.2" y="96.9">NC</text>
<text x="117.4" y="96.9">PC6</text>
<text x="117.4" y="99.5">GND GND</text>
<text x="123.2" y="96.9">PC7</text>
</g>
<text font-size="1.9" fill="#0e0e0e" x="29.9" y="141.6">DC PowerJack</text>
<text font-size="1.4" x="117.2" y="63.8">BOOT0</text>
</svg>
